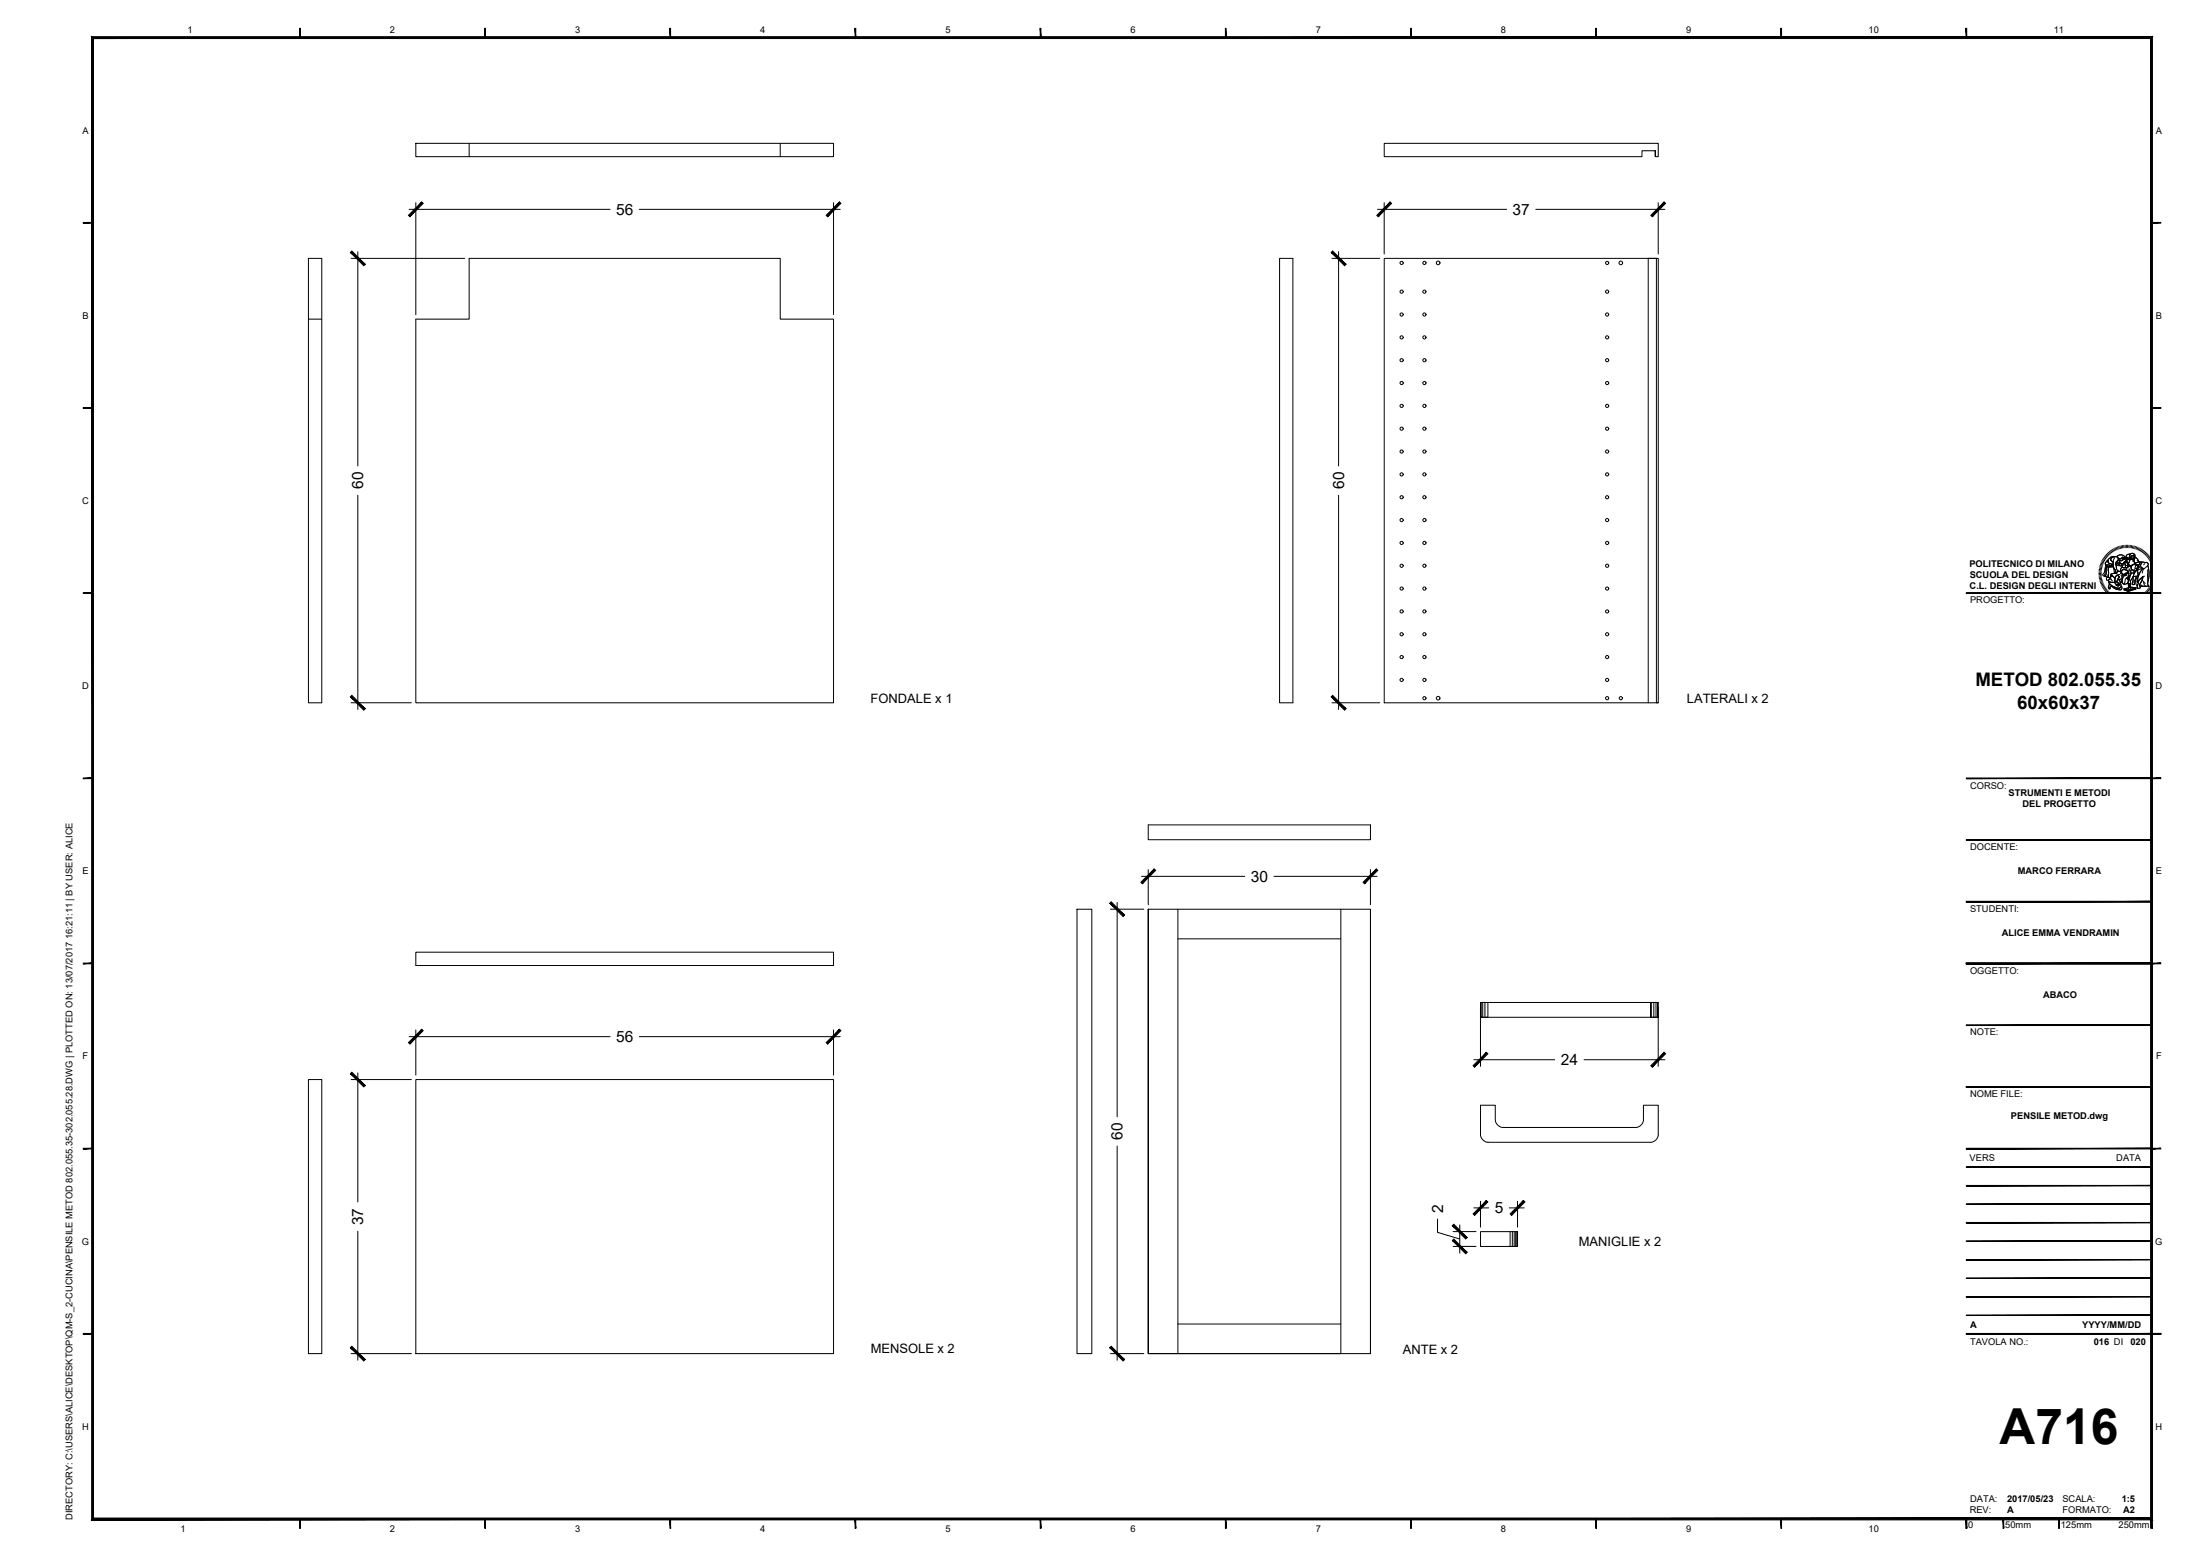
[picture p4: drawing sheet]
<svg xmlns="http://www.w3.org/2000/svg" width="594mm" height="420mm" viewBox="0 0 594 420" stroke-linecap="round" stroke-linejoin="round" font-family="sans-serif">
<!-- layer: A-FURN -->
<g fill="none" stroke="#000" stroke-width=".27">
<path d="M112.3 38.7h112.8v3.6h-112.8zM126.7 38.7v3.6M210.7 38.7v3.6M447 40.7v1.6h.8v-3.6h-74v3.6h69.6v-1.6h3.6v1.6M83.3 69.8h3.6v120h-3.6zM126.7 69.8h84v16.4h14.4v103.6h-112.8v-103.6h14.4zM345.5 69.8h3.6v120h-3.6zM373.8 69.8h74v120h-74zM83.3 86.2h3.6M445.1 189.8v-120h2.2v120h.5M310.1 222.7h60v4h-60zM112.3 257.1h112.8v3.6h-112.8z"/>
<path d="M290.8 245.5h4v120h-4zM310.1 245.5h60v120h-60v-120v120h52v-120M318.1 245.5v120M318.1 253.5h44M370.1 245.5v120M399.8 270.7h2v4h-2h.2v-4M399.8 270.7v4h48v-4M399.8 270.7h48M400.4 274.7v-4h.6v4M445.8 270.7v4M446.6 274.7v-4h.6v4M447.6 270.7v4h.2h-2v-4h2"/>
<path d="M83.3 291.5h3.6v74h-3.6zM112.3 291.5h112.8v74h-112.8zM399.8 298.4h4v4a2.27 2.27 0 0 0 2 2h36a2.25 2.25 0 0 0 2-2v-4h4v8a2.25 2.25 0 0 1-2 2h-44a2.25 2.25 0 0 1-2-2zM399.8 332.6h10v4v-4v4h-10zM407.8 332.6v4h.4M408.4 332.6v4M408.9 332.6v4M409.3 332.6v4M409.6 332.6v4M318.1 357.5h44"/>
<circle cx="378.5" cy="78.8" r=".43"/>
<circle cx="378.5" cy="71" r=".43"/>
<circle cx="384.6" cy="78.8" r=".43"/>
<circle cx="384.6" cy="71" r=".43"/>
<circle cx="388.3" cy="71" r=".49"/>
<circle cx="434" cy="78.8" r=".43"/>
<circle cx="434" cy="71" r=".43"/>
<circle cx="437.7" cy="71" r=".49"/>
<circle cx="378.5" cy="84.9" r=".43"/>
<circle cx="378.5" cy="97.3" r=".43"/>
<circle cx="378.5" cy="91.1" r=".43"/>
<circle cx="384.6" cy="97.3" r=".43"/>
<circle cx="384.6" cy="91.1" r=".43"/>
<circle cx="384.6" cy="84.9" r=".43"/>
<circle cx="434" cy="84.9" r=".43"/>
<circle cx="434" cy="91.1" r=".43"/>
<circle cx="434" cy="97.3" r=".43"/>
<circle cx="378.5" cy="115.8" r=".43"/>
<circle cx="378.5" cy="103.4" r=".43"/>
<circle cx="378.5" cy="109.6" r=".43"/>
<circle cx="384.6" cy="109.6" r=".43"/>
<circle cx="384.6" cy="115.8" r=".43"/>
<circle cx="384.6" cy="103.4" r=".43"/>
<circle cx="434" cy="115.8" r=".43"/>
<circle cx="434" cy="103.4" r=".43"/>
<circle cx="434" cy="109.6" r=".43"/>
<circle cx="378.5" cy="121.9" r=".43"/>
<circle cx="378.5" cy="128.1" r=".43"/>
<circle cx="378.5" cy="134.3" r=".43"/>
<circle cx="384.6" cy="134.3" r=".43"/>
<circle cx="384.6" cy="128.1" r=".43"/>
<circle cx="384.6" cy="121.9" r=".43"/>
<circle cx="434" cy="121.9" r=".43"/>
<circle cx="434" cy="134.3" r=".43"/>
<circle cx="434" cy="128.1" r=".43"/>
<circle cx="378.5" cy="146.6" r=".43"/>
<circle cx="378.5" cy="152.8" r=".43"/>
<circle cx="378.5" cy="140.4" r=".43"/>
<circle cx="378.5" cy="158.9" r=".43"/>
<circle cx="384.6" cy="146.6" r=".43"/>
<circle cx="384.6" cy="152.8" r=".43"/>
<circle cx="384.6" cy="158.9" r=".43"/>
<circle cx="384.6" cy="140.4" r=".43"/>
<circle cx="434" cy="152.8" r=".43"/>
<circle cx="434" cy="146.6" r=".43"/>
<circle cx="434" cy="158.9" r=".43"/>
<circle cx="434" cy="140.4" r=".43"/>
<circle cx="378.5" cy="165.1" r=".43"/>
<circle cx="378.5" cy="177.4" r=".43"/>
<circle cx="378.5" cy="171.3" r=".43"/>
<circle cx="384.6" cy="171.3" r=".43"/>
<circle cx="384.6" cy="165.1" r=".43"/>
<circle cx="384.6" cy="177.4" r=".43"/>
<circle cx="434" cy="177.4" r=".43"/>
<circle cx="434" cy="165.1" r=".43"/>
<circle cx="434" cy="171.3" r=".43"/>
<circle cx="378.5" cy="183.6" r=".43"/>
<circle cx="384.6" cy="188.5" r=".43"/>
<circle cx="384.6" cy="183.6" r=".43"/>
<circle cx="388.3" cy="188.5" r=".49"/>
<circle cx="434" cy="183.6" r=".43"/>
<circle cx="434" cy="188.5" r=".43"/>
<circle cx="437.7" cy="188.5" r=".43"/>
</g>
<!-- layer: G-ANNO-LOGO -->
<g fill="none" stroke="#000" stroke-width=".27">
<path d="M566.8 154.8h.6M566.8 154.5h.6M566.8 154.1l.7 .1M566.8 153.8l.7 .1M566.9 153.4l.7 .1M567 153.1l.6 .1M567.1 152.7l.6 .2M567.2 152.4l.6 .2M567.3 152l.6 .3M567.4 151.7l.6 .3M567.4 155.2h-.6M567.5 155.5h-.7"/>
<path d="M567.5 155.8l-.7 .1M567.5 156.1l-.6 .2M567.6 151.4l.6 .3M567.6 156.4l-.6 .2M567.7 156.8l-.7 .1M567.7 151.1l.6 .3M567.8 157.1l-.7 .2M567.9 157.4l-.6 .2M567.9 150.8l.6 .3M568 157.7l-.6 .3M568.1 150.5l.6 .4M568.2 158l-.6 .3"/>
<path d="M568.3 158.3l-.6 .3M568.3 150.2l.6 .4M568.5 158.5l-.6 .4M568.6 149.9l.5 .5M568.6 152.5h.7a.83 .83 0 0 0 1.3-.1l.1 .6-1 .1a.79 .79 0 0 1-1.1-.5zM568.7 152.5v.4M568.7 158.8l-.6 .4M568.8 149.6l.5 .5M568.8 153l-.2 .4-.2 1.5-.3 .6 .4 .2M568.9 159.1l-.6 .4M569 151.4l.3-.2-.1 .3a.81 .81 0 0 0 1 .8l.3 .1-.1 .2a.74 .74 0 0 1-1.1-.1l-.3 .1a.5 .5 0 0 1-.5-.4 .5 .5 0 0 1 .3-.6zM569.1 149.4l.4 .5"/>
<path d="M569.1 159.3l-.6 .5M569.1 153l.4 .1-.2 .4 .1 1.3-.1 1-.1 .1a.43 .43 0 0 1-.6-.2 .43 .43 0 0 1 .1-.6l.1-1.4zM569.1 153l-.3 .6-.1 1.5-.2 .6 .7 .2M569.3 151.2l-.6 .6a.44 .44 0 0 0-.2 .5 .44 .44 0 0 0 .5 .3h.6a.64 .64 0 0 0 1-.2M569.3 159.6l-.5 .4M569.3 149.1l.5 .6M569.3 156.6a1.21 1.21 0 0 0 1.8 .5M569.4 150.9l.6-.5 1.3-.1a1 1 0 0 0-1.2 1l.5 .3v.8l-.5-.1a.75 .75 0 0 1-.9-.8zM569.5 157v.5l.8 .7 1.9 .8M569.5 156.9l.5 .3 1.1-.1 .1 .5 .3 .3v.2l.2-.2 .3 .4-.2-.6 .4 .5-.2-.5 .4 .1-.8-.7 .3-.7 .4 .2 .3 1a.88 .88 0 0 1-.2 1.2 .88 .88 0 0 1-1.2-.2l-1.6-1zM569.5 159.8l-.5 .5M569.5 153.1l1.2-.1 .6 1.2-.1 .5-.4 .1a.6 .6 0 0 0-.8 .7l.2 .1-.4 .5a.56 .56 0 0 1-.5-.9v-1.7z"/>
<path d="M569.5 153.1l-.2 .6v2.1M569.6 148.9l.4 .5M569.6 157.6l1.6 1a1.01 1.01 0 0 0 1.6-.4 .65 .65 0 0 1 0 1 .65 .65 0 0 1-.9 0l-1.3-.6a.45 .45 0 0 0-.5-.3 .45 .45 0 0 0-.3 .5v.2h-.3a.84 .84 0 0 1 0-1.2zM569.6 157.6l-.1 .2a.84 .84 0 0 0 0 1.2l.4-.2-.2-.1a.49 .49 0 0 1 .4-.4 .49 .49 0 0 1 .5 .3l.9 .5a1.04 1.04 0 0 0 1.5-.1l-.2-.8M569.8 156.1a.5 .5 0 0 0-.8-.2 .5 .5 0 0 0 .1 .8 .72 .72 0 0 1 .7-.4 .72 .72 0 0 1 .6 .6h.1M569.9 148.7l.4 .5M570 155.7l.4-.2 .2 .1a.73 .73 0 0 1 .5 1v.5a1.19 1.19 0 0 1-1.8-.5l.7-.2-.2-.3zM570.1 155l1.1-.3 .3 .1 .2-.4 .5-.1 .6 .2 .3 .5a1.02 1.02 0 0 1 0 1.1 1.02 1.02 0 0 1-1 .4l-.1-.3a.47 .47 0 0 0 .1-.8 .47 .47 0 0 0-.8 .3l-.1 .4-.8-.6a.3 .3 0 0 1-.4 0 .3 .3 0 0 1 .1-.5zM570.2 148.5l.3 .5M570.3 150.6l.8-.3a.75 .75 0 0 1 .9 .6 .75 .75 0 0 1-.5 .9l-.3 .5 .2 .3a1.43 1.43 0 0 0 .6 1.5l.2 .2-.5 .1-.1 .4a.39 .39 0 0 1-.4-.2 .39 .39 0 0 1 0-.5l-.5-1.1-.1-1.3a.62 .62 0 0 1-.5-.4 .62 .62 0 0 1 .2-.7zM570.4 155.4l.7 .7M570.4 155.5l-.5 .4 .1 .5"/>
<path d="M570.5 148.3l.3 .6M570.7 153l-2-.1-.3 .4-.1 1.2-.5 .7 .3 .3M570.8 148.1l.3 .6M570.8 153.4l.2 1.3M571 150.6l-.4 .8v1.1l.6 1.5a.55 .55 0 0 0 .3 .8l.2-.4 .5-.2a1.05 1.05 0 0 1-.7-1.4 .95 .95 0 0 1 .3-1.3 .83 .83 0 0 0-.1-1.1 .83 .83 0 0 0-1-.1l-.8 .2-.6 .5-.1 .5a.83 .83 0 0 0 1 .8l.3 .1M571.1 148l.3 .6M571.2 154.7l-.4 .1a.61 .61 0 0 0-.8 .7l.2 .1M571.3 150.3a1.01 1.01 0 0 0-1.3 1l.6 .3M571.4 147.8l.3 .6M571.5 155.4a.47 .47 0 0 1 .7 .2 .47 .47 0 0 1-.2 .6l-.4 .9 .8 .8-.4-.2 .2 .5-.4-.5 .1 .6-.2-.4-.2 .2v-.2l-.4-.6 .1-1.2zM571.5 155.4a.47 .47 0 0 1 .7 .2 .47 .47 0 0 1-.2 .6l-.4 .9 .8 .8-.4-.2 .1 .5-.3-.5 .1 .6-.2-.4-.2 .2v-.2l-.4-.6v-1.1zM571.5 152.2l.8-.3 .3 .2-.4 .2 .2 .4a.61 .61 0 0 1-.9-.5z"/>
<path d="M571.6 151.6l.9-.4-.1 .6-1.1 .5zM571.6 152.2a.57 .57 0 0 0 .8 .5M571.7 150.4l.7-.6 1.1 .2a.3 .3 0 0 1 .3 .5 .3 .3 0 0 1-.5 0l-.2-.1-.5 .5-.6-.2M571.8 147.7l.2 .6M571.8 150.1l1.1-.3 .7 .4a.23 .23 0 0 1 .2 .3 .23 .23 0 0 1-.3 .1l-.4-.2-.4 .5h-.4l-.6-.5zM572 150.7l.7 .2 .5-.5 .3 .2-.2 .6-.4 .2-.5-.2-.5 .2zM572.1 147.6l.2 .6M572.2 154.3l.6 .2 .4 .6a.77 .77 0 0 1-.3 1.1M572.3 152.2h.8l-.2 .1a.37 .37 0 0 1-.3 .5 .37 .37 0 0 1-.4-.4zM572.3 156.6l.3 1a.8 .8 0 0 1 .1 .9 .8 .8 0 0 1-.9 .3M572.3 151.9l.3 .2M572.4 151.6v.2l-1.1 .5"/>
<path d="M572.4 155.1l-.8 .2M572.4 147.5l.2 .6M572.5 151.3l-.4 .5M572.6 154.8l.7 .5M572.7 152.1a.34 .34 0 0 0-.4 .4 .34 .34 0 0 0 .4 .3 .34 .34 0 0 0 .2-.5l.2-.1-.6 .1M572.7 155.3a.7 .7 0 0 1 .2 .9 .7 .7 0 0 1-1 .2M572.8 154.5l.1-.4a.9 .9 0 0 1 1.3-.1l.3 .3a.26 .26 0 0 1 .1 .4 .26 .26 0 0 1-.4 0l-1 .4 .6 .4 .4-.3 .1-.4a.43 .43 0 0 0 .3-.4 .43 .43 0 0 0-.4-.4l-.9-.2-.5 .7-.2-.1v-.5l.5-.8 .2 .2h1.1l.5-.4v-.3l.6 .2 .1 1a.64 .64 0 0 0-.1 1l-.3 .6-.4 .1-.2 .6h-.4l.3 .3 .3-.1-.1 .4 .2-.3-.3 1.1a.97 .97 0 0 1-1.5 0l-.3-.4 .3-.6 .2-1.1M572.8 147.4l.1 .6M572.8 154.2l.6-.4h.6l.5 .4a.3 .3 0 0 1 .1 .5 .3 .3 0 0 1-.5 0l-.2 .2a.51 .51 0 0 1-.6 .3 .51 .51 0 0 1-.4-.5zM572.8 157.1l.8 .7M573 151.2v.1M573.1 150.8l.2 .1"/>
<path d="M573.1 153.1a1.23 1.23 0 0 0-.5 1.3M573.1 156.5v.9M573.1 147.3l.1 .7M573.1 150.8v.1M573.2 155.1l.8-.3a.21 .21 0 0 1 .4-.1 .21 .21 0 0 1-.2 .3l-.4 .5-.5-.2zM573.2 155.9l-.3 1-.4 .4M573.5 151l.7-.2a.32 .32 0 0 1 .2 .6 .31 .31 0 0 1-.5-.2zM573.5 147.3l.1 .6M573.5 150.6l-.2 .6-.4 .2-.5-.2-.5 .2M573.5 151.9l.5-.3 .4 .1 .5 1a.23 .23 0 0 1-.1 .3 .23 .23 0 0 1-.3-.2 .23 .23 0 0 1 .2-.2l-.2-.7a.44 .44 0 0 0-.7-.1 .44 .44 0 0 0 .1 .7l.1 .4a.41 .41 0 0 1-.5 .4 .41 .41 0 0 1-.3-.5zM573.6 159l2-.4 1.1 .2-2 .6zM573.6 159l1.1 .4v.3l-1.1-.4z"/>
<path d="M573.8 151.8l.7 .1 .2 .5a.64 .64 0 0 1-.1 .7 .64 .64 0 0 1-.7 .2zM573.8 147.2l.1 .7M573.9 150.8l.1-.2a.53 .53 0 0 1 .7 .4l-.2 .1M573.9 155.3h.1M573.9 156.2l-.3 1.6 1-.2M573.9 150.6h.1a.52 .52 0 0 1 .5 0 .52 .52 0 0 1 .2 .4l-.2 .1-.2-.3h-.4zM574 154.9l.1 .1M574 155.2l.1 .1M574.1 155h-.1M574.1 152h.1M574.2 152l-.2 .1M574.2 147.2v.7"/>
<path d="M574.3 150.9l-.5-.1-.3 .2h.3a.36 .36 0 0 0 .3 .3 .36 .36 0 0 0 .4-.3l-.2-.2v.2M574.3 156l.3 .1 .2-.6 .4-.1-.4 1.3v-.4h-.3zM574.3 153.3v.7M574.4 154.8l-.2 .5a.51 .51 0 0 1-.8-.1M574.4 151.8l.2 .3-.1 .1M574.5 152a.43 .43 0 0 0-.7-.2 .43 .43 0 0 0 .1 .7 .5 .5 0 0 1-.1 .8 .5 .5 0 0 1-.7-.4l.4-1 .7-.3 .5 .5 .2 .8a.23 .23 0 0 1-.3 .1 .23 .23 0 0 1-.1-.3M574.5 147.2v.7M574.6 152.3l-.2 .1M574.6 152.1a.41 .41 0 0 1 0 .6 .41 .41 0 0 1-.6 0l-.1-.1M574.6 153l-.3 .3h-.4M574.7 159.4l2-.6v.3l-2 .6zM574.7 159.4v.3"/>
<path d="M574.7 151h.2l.1 .5-.2 .7M574.8 155.5h.1M574.8 156.2l-.1 .5 .2-.3M574.8 150.6l.1 .4M574.9 152.6l-.1-.5a.89 .89 0 0 0 0-1.1l-.3-.4a.46 .46 0 0 1-.4-.6 .46 .46 0 0 1 .6-.3 .28 .28 0 0 1 .5 0 .28 .28 0 0 1-.1 .4v1.1l.2-.1v-.4a.4 .4 0 0 0 .3 .3 .4 .4 0 0 0 .5-.1l-.1 .6 .2-.1 .4 .7-1.1 .7M574.9 147.2v.7M575 155.9l-.2 .3v-.3M575 153.6l-.2 1.4M575 152.8l.4 .2M575 157.7l.2-.1 .2 1-.3-.5-.4 .6zM575.1 154.8l-.4 .3v.5M575.2 155.4l-.4 .1-.2 .6h-.4l.3 .3 .3-.1"/>
<path d="M575.2 153.7l-.4 .8M575.3 147.2l-.1 .7M575.3 149.7l.7-.3 .4 .2 .1 .4v.7l-.4 .9v-.7l.3-.5a.28 .28 0 0 0-.1-.3 .28 .28 0 0 0-.4 0 .79 .79 0 0 0-.6 1.1h-.2l-.1-.8zM575.3 149.7h-.5a.62 .62 0 0 0-.6 .7M575.4 150.7l.2 .3 .5-.1M575.4 149.5l.6-.1 .4 .2 .1 .4v.7l-.4 .9 .2-1.3a.27 .27 0 0 0-.1-.3 .27 .27 0 0 0-.3 .1h-.4l-.2 1-.2 .1-.1-.8zM575.5 152.8l.2-.1a.98 .98 0 0 1 1.2-.2 .63 .63 0 0 1 .7 .4 .63 .63 0 0 1-.4 .8 .88 .88 0 0 1-.8 .5 .88 .88 0 0 1-.8-.5zM575.5 150.4l.3 .1M575.5 154.7l.9-.1-.7 1.6a1.5 1.5 0 0 0-.5 1.5h-.2l-.2 .5-.2-.9zM575.5 154.8l-.9 2.5 .2 .9 .4-.6 .2 1.3-.3-.8-.4 1 .1-.9M575.6 150.1h.3a.3 .3 0 0 1 .4 0 .3 .3 0 0 1 .1 .3l-.3 .5a.39 .39 0 0 1-.4 .1 .39 .39 0 0 1-.3-.3zM575.6 150.9h.1"/>
<path d="M575.6 153.8a.62 .62 0 0 0-.1 1l1-.2 .4-.6M575.6 147.3l-.1 .7M575.6 150.5h.1M575.7 150.8h.1M576 147.4l-.2 .6M576 150.6l.2 .1M576 150.6v.1M576.1 155.7l.7-.1-.5 1.4 .2 .7-.4 .2-.4-.2zM576.2 151.4l.4 .7M576.3 153.9h.1M576.3 147.4l-.2 .7M576.3 152.3h.1a2.24 2.24 0 0 1 1.8-.5l-.7 .9z"/>
<path d="M576.4 154.6l-.7 1.6a1.52 1.52 0 0 0-.5 1.5M576.5 153.8l-.3 .1M576.5 150.4a1.26 1.26 0 0 1 .9 1.1l.3 .2-.6 .2a.52 .52 0 0 1-.6 .1 .52 .52 0 0 1-.3-.6zM576.5 150.4l.7 .5 .2 .5M576.5 154.1l-.1 .1M576.7 147.5l-.2 .7M576.7 158.8v.3l-2 .6-1.1-.4v-.3l1.1 .4 2-.6a6.2 6.2 0 0 0-3.1 .2M576.8 155.6l-.5 1.4 .2 .7-.2 .2-.6-.2 .3-2M577 147.6l-.2 .7M577.1 153.5l-.1 .4M577.1 153.7l.2 .1-.1 .7a.69 .69 0 0 1-.2 1.1l-1 .1 .4-1.1zM577.1 152.5a.58 .58 0 0 1 .5 .6 .58 .58 0 0 1-.5 .6 .62 .62 0 0 1-1 .5l-.3-.3a.78 .78 0 0 1 0-1.2l.5-.2a.33 .33 0 0 1 .5 .2 .33 .33 0 0 1-.2 .4v.2a.22 .22 0 0 0 .2 .3 .22 .22 0 0 0 .2-.2l.2-.4-.1-.5-.6-.2-.7 .2-.4 .5 .1 .3"/>
<path d="M577.1 151.3l.5 .4M577.2 155.6l-1.2 .1M577.2 157l-.1 .2 .3 .2M577.3 147.8l-.2 .6M577.3 153.8v1.2l-.2 1a1.88 1.88 0 0 0-.1 2.1l.2 .1M577.5 156.7l1.1-1-.5 1.6a1.3 1.3 0 0 0-.2 1.4l-.1 .1a.45 .45 0 0 1-.7 0 .45 .45 0 0 1 .1-.7zM577.5 152.7a1.04 1.04 0 0 1 .6-.9 1.04 1.04 0 0 1 1.1 .1 .56 .56 0 0 1 .8 .2 .56 .56 0 0 1-.2 .8l-.3 .3a1.09 1.09 0 0 1-1.9-.3M577.6 154.5v.5M577.7 147.9l-.3 .6M578 148.1l-.3 .6M578 153.7l-.8 .1M578.1 157.9l.6 .4"/>
<path d="M578.3 148.3l-.4 .5M578.3 151.7a2.63 2.63 0 0 0-2 .6M578.5 156.7l.8 .9M578.5 153.7a6.7 6.7 0 0 0-1.4 3.4l1.5-1.3 .5-.2M578.6 151.8a.92 .92 0 0 0-.6 1 .92 .92 0 0 0 1 .7M578.6 151.8l.5 .1a.62 .62 0 0 1 .7 .1 .62 .62 0 0 1 .2 .7l.2 1.1a8.1 8.1 0 0 1-.2 3.7l.2 .8h-1.9a.45 .45 0 0 1-.6-.3 .45 .45 0 0 1 .3-.6l.6-1.7-1.5 1.4a6 6 0 0 1 1.5-3.4l.4-.2a.93 .93 0 0 1-1-.7 .93 .93 0 0 1 .6-1zM578.6 148.4l-.4 .6M578.6 155.7l-.5 1.6a1.3 1.3 0 0 0-.2 1.4l-.1 .1a.47 .47 0 0 1-.7 0 .47 .47 0 0 1 .1-.7l.3-1.4M578.7 153.7l-.2 1M578.9 157.1l.1 .8 .5 .4M578.9 148.6l-.4 .6M579.1 152.2l-.2 .3"/>
<path d="M579.2 148.9l-.5 .5M579.2 159.9l.5 .5M579.4 159.7l.5 .5M579.4 149.1l-.4 .5M579.7 159.5l.5 .4M579.7 149.3l-.5 .5M579.9 159.2l.5 .4M579.9 153.8l.1 3.4M580 149.6l-.5 .4M580 152.7a9.5 9.5 0 0 1 0 5l.2 .6-2.4-.1M580.1 159l.5 .4M580.2 149.8l-.5 .5"/>
<path d="M580.2 158.7l.6 .4M580.4 158.4l.6 .4M580.4 150.1l-.5 .4M580.6 158.1l.6 .3M580.6 150.4l-.5 .4M580.7 157.8l.6 .3M580.8 150.7l-.5 .4M580.9 157.5l.6 .3M581 157.2l.6 .3M581 151l-.6 .3M581.1 156.9l.6 .2M581.2 156.6l.6 .2"/>
<path d="M581.2 151.3l-.6 .3M581.2 156.3l.7 .1M581.3 156l.7 .1M581.3 155.7h.7M581.4 151.6l-.7 .3M581.4 155.3l.7 .1M581.4 155.1h.7M581.5 152l-.6 .2M581.6 152.3l-.6 .2M581.7 152.6l-.6 .2M581.8 153l-.6 .1M581.9 153.3l-.6 .2"/>
<path d="M582 153.7l-.7 .1M582 154l-.6 .1M582.1 154.4h-.7M582.1 154.7l-.7 .1M569.7 160l-.4 .5M570 160.2l-.5 .6M570.2 160.4l-.4 .6M570.5 160.6l-.4 .6M570.8 160.8l-.4 .6M571.1 161l-.4 .6M571.3 161.1l-.3 .6M571.6 161.3l-.2 .6"/>
<path d="M571.9 161.4l-.2 .6M572.2 161.5l-.2 .6M572.6 161.6l-.2 .6M572.9 161.7l-.2 .6M573.2 161.7l-.1 .7M573.5 161.8l-.1 .7M573.8 161.8v.7M574.2 161.8l-.1 .7M574.5 161.8v.7M574.8 161.8l.1 .7M575.1 161.8l.1 .7M575.5 161.8l.1 .6"/>
<path d="M575.8 161.7l.1 .7M576.1 161.6l.2 .7M576.4 161.5l.2 .7M576.7 161.5l.2 .6M577 161.3l.3 .7M577.3 161.2l.3 .6M577.6 161.1l.3 .6M577.9 160.9l.3 .6M578.2 160.7l.3 .6M578.4 160.6l.4 .5M578.7 160.4l.4 .5M579 160.2l.4 .5"/>
</g>
<!-- layer: G-ANNO-TTLB -->
<g fill="#fff" stroke="#fff" stroke-width=".27">
<path d="M556 160.2l30.7 4.3-5.7-4.3zM556 160.2l30.7 4.3h-30.7z"/>
<path d="M581 145.6h5.7l-5.7 14.6zM586.7 145.6l-5.7 14.6 5.7 4.3z"/>
</g>
<path d="M556 160.2h25v-14.6h5.7v18.9h-30.7z" fill="none" stroke="#fff" stroke-width=".27"/>
<g fill="#000" stroke="#000" stroke-width=".27">
<path d="M80.9 7.7l.2 2.5v-2.5zM80.9 7.7l.2 2.5h-.2z"/>
<path d="M130.9 7.7l.2 2.5v-2.5zM130.9 7.7l.2 2.5h-.2z"/>
<path d="M180.9 7.7l.2 2.5v-2.5zM180.9 7.7l.2 2.5h-.2z"/>
<path d="M230.9 7.7l.2 2.5v-2.5zM230.9 7.7l.2 2.5h-.2z"/>
<path d="M280.9 7.7l.2 2.5v-2.5zM280.9 7.7l.2 2.5h-.2z"/>
<path d="M330.9 7.7l.2 2.5v-2.5zM330.9 7.7l.2 2.5h-.2z"/>
<path d="M380.9 7.7l.2 2.5v-2.5zM380.9 7.7l.2 2.5h-.2z"/>
<path d="M430.9 7.7l.2 2.5v-2.5zM430.9 7.7l.2 2.5h-.2z"/>
<path d="M480.9 7.7l.2 2.5v-2.5zM480.9 7.7l.2 2.5h-.2z"/>
<path d="M530.9 7.7l.2 2.5v-2.5zM530.9 7.7l.2 2.5h-.2z"/>
<path d="M25.2 10.4h555.5l.5-.5zM24.8 9.9h556.4l-556 .5zM24.8 9.9l.4 400v-399.5zM24.8 9.9l.4 400-.4 .5zM25.2 409.9l-.4 .5 555.9-.5zM24.8 410.4l555.9-.5 .5 .5zM580.7 10.4v399.5l.5 .5zM580.7 10.4l.5-.5v400.5z"/>
<path d="M22.5 60.2h2.5v-.1zM22.5 60.1h2.5l-2.5 .1z"/>
<path d="M581 60.2h2.5v-.1zM581 60.1h2.5l-2.5 .1z"/>
<path d="M22.5 110.3h2.5v-.2zM22.5 110.1h2.5l-2.5 .2z"/>
<path d="M581 110.3h2.5v-.2zM581 110.1h2.5l-2.5 .2z"/>
<path d="M22.5 160.2h2.5v-.1zM22.5 160.1h2.5l-2.5 .1z"/>
<path d="M531 160.2h50v-.1zM531 160.1h50l-50 .1z"/>
<path d="M581 160.2h2.5v-.1zM581 160.1h2.5l-2.5 .1z"/>
<path d="M22.5 210.3h2.5v-.2zM22.5 210.1h2.5l-2.5 .2z"/>
<path d="M531 210.3h50v-.2zM531 210.1h50l-50 .2z"/>
<path d="M581 210.3h2.5v-.2zM581 210.1h2.5l-2.5 .2z"/>
<path d="M531 226.9h50v-.2zM531 226.7h50l-50 .2z"/>
<path d="M531 243.4v.2l50-.2zM531 243.6l50-.2v.2z"/>
<path d="M531 243.6h50v-.2zM531 243.4h50l-50 .2z"/>
<path d="M22.5 260.2h2.5v-.1zM22.5 260.1h2.5l-2.5 .1z"/>
<path d="M531 260.1v.1l50-.1zM531 260.2l50-.1v.1z"/>
<path d="M531 260.1v.1l50-.1zM531 260.2l50-.1v.1z"/>
<path d="M531 276.7v.2l50-.2zM531 276.9l50-.2v.2z"/>
<path d="M531 260.1v.1l50-.1zM531 260.2l50-.1v.1z"/>
<path d="M531 260.1v.1l50-.1zM531 260.2l50-.1v.1z"/>
<path d="M581 260.2h2.5v-.1zM581 260.1h2.5l-2.5 .1z"/>
<path d="M531 293.4v.2l50-.2zM531 293.6l50-.2v.2z"/>
<path d="M531 293.4v.2l50-.2zM531 293.6l50-.2v.2z"/>
<path d="M22.5 310.2h2.5v-.1zM22.5 310.1h2.5l-2.5 .1z"/>
<path d="M531 315.1h50zM531 315.2l50-.1z"/>
<path d="M531 310.1v.1l50-.1zM531 310.2l50-.1v.1z"/>
<path d="M581 310.2h2.5v-.1zM581 310.1h2.5l-2.5 .1z"/>
<path d="M531 335.1h50zM531 335.2l50-.1z"/>
<path d="M531 330.1h50zM531 330.2l50-.1z"/>
<path d="M531 325.1h50zM531 325.2l50-.1z"/>
<path d="M531 320.1h50zM531 320.2l50-.1z"/>
<path d="M531 355.1h50zM531 355.2l50-.1z"/>
<path d="M531 350.1h50zM531 350.2l50-.1z"/>
<path d="M531 345.1h50zM531 345.2l50-.1z"/>
<path d="M531 340.1h50zM531 340.2l50-.1z"/>
<path d="M22.5 360.2h2.5v-.1zM22.5 360.1h2.5l-2.5 .1z"/>
<path d="M531 360.1v.1l50-.1zM531 360.2l50-.1v.1z"/>
<path d="M531 360.1v.1l50-.1zM531 360.2l50-.1v.1z"/>
<path d="M581 360.2h2.5v-.1zM581 360.1h2.5l-2.5 .1z"/>
<path d="M581 360.2h2.5v-.1zM581 360.1h2.5l-2.5 .1z"/>
<path d="M581 360.2h2.5v-.1zM581 360.1h2.5l-2.5 .1z"/>
<path d="M80.9 410.2l.2 2.5v-2.5zM80.9 410.2l.2 2.5h-.2z"/>
<path d="M130.9 410.2l.2 2.5v-2.5zM130.9 410.2l.2 2.5h-.2z"/>
<path d="M180.9 410.2l.2 2.5v-2.5zM180.9 410.2l.2 2.5h-.2z"/>
<path d="M230.9 410.2l.2 2.5v-2.5zM230.9 410.2l.2 2.5h-.2z"/>
<path d="M280.9 410.2l.2 2.5v-2.5zM280.9 410.2l.2 2.5h-.2z"/>
<path d="M330.9 410.2l.2 2.5v-2.5zM330.9 410.2l.2 2.5h-.2z"/>
<path d="M380.9 410.2l.2 2.5v-2.5zM380.9 410.2l.2 2.5h-.2z"/>
<path d="M430.9 410.2l.2 2.5v-2.5zM430.9 410.2l.2 2.5h-.2z"/>
<path d="M480.9 410.2l.2 2.5v-2.5zM480.9 410.2l.2 2.5h-.2z"/>
<path d="M530.9 410.2v2.5h.2zM530.9 410.2h.2v2.5z"/>
<path d="M530.9 410.2l.2 2.5v-2.5zM530.9 410.2l.2 2.5h-.2z"/>
<path d="M540.9 410.2l.2 2.5v-2.5zM540.9 410.2l.2 2.5h-.2z"/>
<path d="M555.9 410.2l.2 2.5v-2.5zM555.9 410.2l.2 2.5h-.2z"/>
<path d="M580.7 410.2l.5 2.5v-2.5zM580.7 410.2l.5 2.5h-.5z"/>
</g>
<!-- layer: G-ANNO-DIM -->
<g fill="none" stroke="#000" stroke-width=".27">
<path d="M110.5 56.5h54.2M112.3 54.7v30.3M172.6 56.5h54.3M225.1 54.7v30.3M372 56.5h34.8M373.8 54.7v13.9M414.7 56.5h34.9M447.8 54.7v13.9M94.8 69.8h30.7M96.6 68v57.8M359.7 69.8h12.9M361.5 68v57.8"/>
<path d="M96.6 133.7v57.9M361.5 133.7v57.9M94.8 189.8h16.3M359.7 189.8h12.9M308.3 236.6h27.8M310.1 234.8v9.5M344 236.6h27.9M370.1 234.8v9.5M299.9 245.5h9M301.7 243.7v57.9M110.5 279.9h54.2M112.3 278.1v12.2"/>
<path d="M172.6 279.9h54.3M225.1 278.1v12.2M399.8 271.9v16.1M447.8 271.9v16.1M94.8 291.5h16.3M96.6 289.7v34.9M398 286.2h21.8M427.7 286.2h21.9M301.7 309.5v57.8M96.6 332.5v34.8M388.2 329.2v3.6l6 1.8M392.4 332.6h6.2"/>
<path d="M392.4 336.6h6.2M394.2 330.8v7.6M398 326.2h4M399.8 324.4v7M407.6 326.2h4M409.8 324.4v7M94.8 365.5h16.3M299.9 365.5h9"/>
</g>
<!-- layer: 0 -->
<g fill="#000" stroke="#000" stroke-width=".27">
<path d="M113.9 54.5l-3.2 4 3.6-3.6zM110.3 58.1l3.6-3.6-3.2 4z"/>
<path d="M223.1 58.1l.4 .4 3.2-4zM226.7 54.5l.4 .4-3.6 3.6z"/>
<path d="M375.4 54.5l-3.2 4 3.6-3.6zM375.4 54.5l-3.2 4-.4-.4z"/>
<path d="M445.8 58.1l.4 .4 3.2-4zM449.4 54.5l.4 .4-3.6 3.6z"/>
<path d="M94.6 68.2l3.6 3.6 .4-.4zM94.6 68.2l.4-.4 3.6 3.6z"/>
<path d="M359.5 68.2l3.6 3.6 .4-.4zM359.5 68.2l.4-.4 3.6 3.6z"/>
<path d="M94.6 188.2l4 3.2-3.6-3.6zM94.6 188.2l4 3.2-.4 .4z"/>
<path d="M359.9 187.8l-.4 .4 4 3.2zM359.5 188.2l4 3.2-.4 .4z"/>
<path d="M311.7 234.6l-3.2 4 3.6-3.6zM311.7 234.6l-3.2 4-.4-.4z"/>
<path d="M371.7 234.6l-3.6 3.6 .4 .4zM371.7 234.6l.4 .4-3.6 3.6z"/>
<path d="M299.7 243.9l3.6 3.6 .4-.4zM299.7 243.9l.4-.4 3.6 3.6z"/>
<path d="M113.9 277.9l-3.2 4 3.6-3.6zM110.3 281.5l3.6-3.6-3.2 4z"/>
<path d="M94.6 289.9l3.6 3.6 .4-.4zM94.6 289.9l.4-.4 3.6 3.6z"/>
<path d="M223.1 281.5l.4 .4 3.2-4zM226.7 277.9l.4 .4-3.6 3.6z"/>
<path d="M401.4 284.2l-3.2 3.9 3.6-3.6zM397.8 287.8l3.6-3.6-3.2 3.9z"/>
<path d="M445.8 287.8l.4 .3 3.2-3.9zM449.4 284.2l.4 .3-3.6 3.6z"/>
<path d="M392.6 334.6l-.4 .4 4 3.2zM392.2 335l4 3.2-.4 .4z"/>
<path d="M392.2 331l3.6 3.6 .4-.4zM392.2 331l.4-.4 3.6 3.6z"/>
<path d="M401.4 324.2l-3.2 4 3.6-3.6zM397.8 327.8l3.6-3.6-3.2 4z"/>
<path d="M407.8 327.8l.4 .4 3.2-4zM411.4 324.2l.4 .4-3.6 3.6z"/>
<path d="M94.6 363.9l4 3.2-3.6-3.6zM94.6 363.9l4 3.2-.4 .4z"/>
<path d="M300.1 363.5l-.4 .4 4 3.2zM299.7 363.9l4 3.2-.4 .4z"/>
</g>
<!-- layer: G-ANNO-DIM -->
<g fill="#fff" stroke="#fff" stroke-width=".27">
<path d="M166.2 54.7v3.7l4.9-3.7zM166.2 58.4l4.9-3.7v3.7z"/>
<path d="M408.3 54.7v3.7l4.9-3.7zM408.3 58.4l4.9-3.7v3.7z"/>
<path d="M94.8 127.3v4.9h3.7zM94.8 127.3h3.7v4.9z"/>
<path d="M359.6 127.3v4.9h3.7zM359.6 127.3h3.7v4.9z"/>
<path d="M166.2 278.1v3.7l4.9-3.7zM166.2 281.8l4.9-3.7v3.7z"/>
<path d="M94.8 326.1v4.9h3.7zM94.8 326.1h3.7v4.9z"/>
<path d="M337.6 234.8v3.7l4.9-3.7zM337.6 238.5l4.9-3.7v3.7z"/>
<path d="M299.8 303.1v4.9h3.7zM299.8 303.1h3.7v4.9z"/>
<path d="M421.3 284.3v3.7l5-3.7zM421.3 288l5-3.7v3.7z"/>
<path d="M403.5 324.3v3.7l2.6-3.7zM406.1 324.3v3.7h-2.6z"/>
<path d="M386.4 325.1v2.6h3.6zM386.4 325.1h3.6v2.6z"/>
</g>
<text font-size="13.4" x="540" y="390">A716</text>
<g font-size="5">
<text x="533.4" y="185.3">METOD 802.055.35</text>
<text x="544.7" y="191.4">60x60x37</text>
</g>
<g font-size="4.2">
<text x="166.4" y="58">56</text>
<text x="408.5" y="58">37</text>
<text x="98.1" y="132.1" transform="rotate(-90 98.1 132.1)">60</text>
<text x="363" y="132.1" transform="rotate(-90 363 132.1)">60</text>
<text x="337.7" y="238.1">30</text>
<text x="166.4" y="281.4">56</text>
<text x="421.5" y="287.7">24</text>
<text x="303.1" y="307.8" transform="rotate(-90 303.1 307.8)">60</text>
<text x="389.7" y="327.5" transform="rotate(-90 389.7 327.5)">2</text>
<text x="403.6" y="327.6">5</text>
<text x="98.1" y="330.8" transform="rotate(-90 98.1 330.8)">37</text>
</g>
<g font-size="3.5">
<text x="235.1" y="189.7">FONDALE x 1</text>
<text x="455.5" y="189.8">LATERALI x 2</text>
<text x="426.3" y="336.5">MANIGLIE x 2</text>
<text x="235.1" y="365.5">MENSOLE x 2</text>
<text x="378.8" y="365.5">ANTE x 2</text>
</g>
<g font-size="2.5">
<text x="50.6" y="9">1</text>
<text x="105.3" y="9">2</text>
<text x="155.3" y="9">3</text>
<text x="205.3" y="9">4</text>
<text x="255.3" y="9">5</text>
<text x="305.3" y="9">6</text>
<text x="355.3" y="9">7</text>
<text x="405.3" y="9">8</text>
<text x="455.3" y="9">9</text>
<text x="504.6" y="9">10</text>
<text x="554.6" y="9">11</text>
<text x="22.2" y="36.1">A</text>
<text x="582.1" y="36.1">A</text>
<text x="22.2" y="86.1">B</text>
<text x="582.1" y="86.1">B</text>
<text x="22.2" y="136.1">C</text>
<text x="582.1" y="136.1">C</text>
<text x="531.8" y="153.1">POLITECNICO DI MILANO</text>
<text x="531.9" y="159.1">C.L. DESIGN DEGLI INTERNI</text>
<text x="531.9" y="156.1">SCUOLA DEL DESIGN</text>
<text x="532" y="162.9">PROGETTO:</text>
<text x="22.2" y="186.1">D</text>
<text x="582.1" y="186.1">D</text>
<text x="532" y="212.9">CORSO:</text>
<text x="542.4" y="214.8">STRUMENTI E METODI</text>
<text x="546.1" y="217.9">DEL PROGETTO</text>
<text x="532" y="229.6">DOCENTE:</text>
<text x="22.2" y="236.1">E</text>
<text x="544.9" y="236.1">MARCO FERRARA</text>
<text x="582.1" y="236.1">E</text>
<text x="532" y="246.3">STUDENTI:</text>
<text x="540.5" y="252.7">ALICE EMMA VENDRAMIN</text>
<text x="532" y="262.9">OGGETTO:</text>
<text x="551.7" y="269.4">ABACO</text>
<text x="532" y="279.6">NOTE:</text>
<text x="22.3" y="286.1">F</text>
<text x="582.2" y="286.1">F</text>
<text x="532" y="296.3">NOME FILE:</text>
<text x="543" y="302.2">PENSILE METOD.dwg</text>
<text x="531.9" y="313.6">VERS</text>
<text x="571.5" y="313.6">DATA</text>
<text x="22.1" y="336.1">G</text>
<text x="582" y="336.1">G</text>
<text x="532" y="358.6">A</text>
<text x="562.3" y="358.6">YYYY/MM/DD</text>
<text x="532" y="363.1">TAVOLA NO.:</text>
<text x="565.4" y="363.1">016 DI</text>
<text x="575.3" y="363.1">020</text>
<text x="22.2" y="386.1">H</text>
<text x="582.1" y="386.1">H</text>
<text x="532" y="405.6">DATA:</text>
<text x="542" y="405.5">2017/05/23</text>
<text x="556.9" y="405.6">SCALA:</text>
<text x="572.9" y="405.5">1:5</text>
<text x="19.5" y="410.4" transform="rotate(-90 19.5 410.4)">DIRECTORY: C:\USERS\ALICE\DESKTOP\QM-S_2-CUCINA\PENSILE METOD 802.055.35-302.055.28.DWG | PLOTTED ON: 13/07/2017 16:21:11 | BY USER: ALICE</text>
<text x="48.8" y="413.5">1</text>
<text x="105.3" y="413.5">2</text>
<text x="155.3" y="413.5">3</text>
<text x="205.3" y="413.5">4</text>
<text x="255.3" y="413.5">5</text>
<text x="305.3" y="413.5">6</text>
<text x="355.3" y="413.5">7</text>
<text x="405.3" y="413.5">8</text>
<text x="455.3" y="413.5">9</text>
<text x="504.6" y="413.5">10</text>
<text x="531.5" y="412.7">0</text>
<text x="531.9" y="408.5">REV:</text>
<text x="541.5" y="412.7">50mm</text>
<text x="542" y="408.6">A</text>
<text x="556.5" y="412.7">125mm</text>
<text x="556.9" y="408.6">FORMATO:</text>
<text x="572.1" y="412.7">250mm</text>
<text x="573.4" y="408.6">A2</text>
</g>
</svg>
